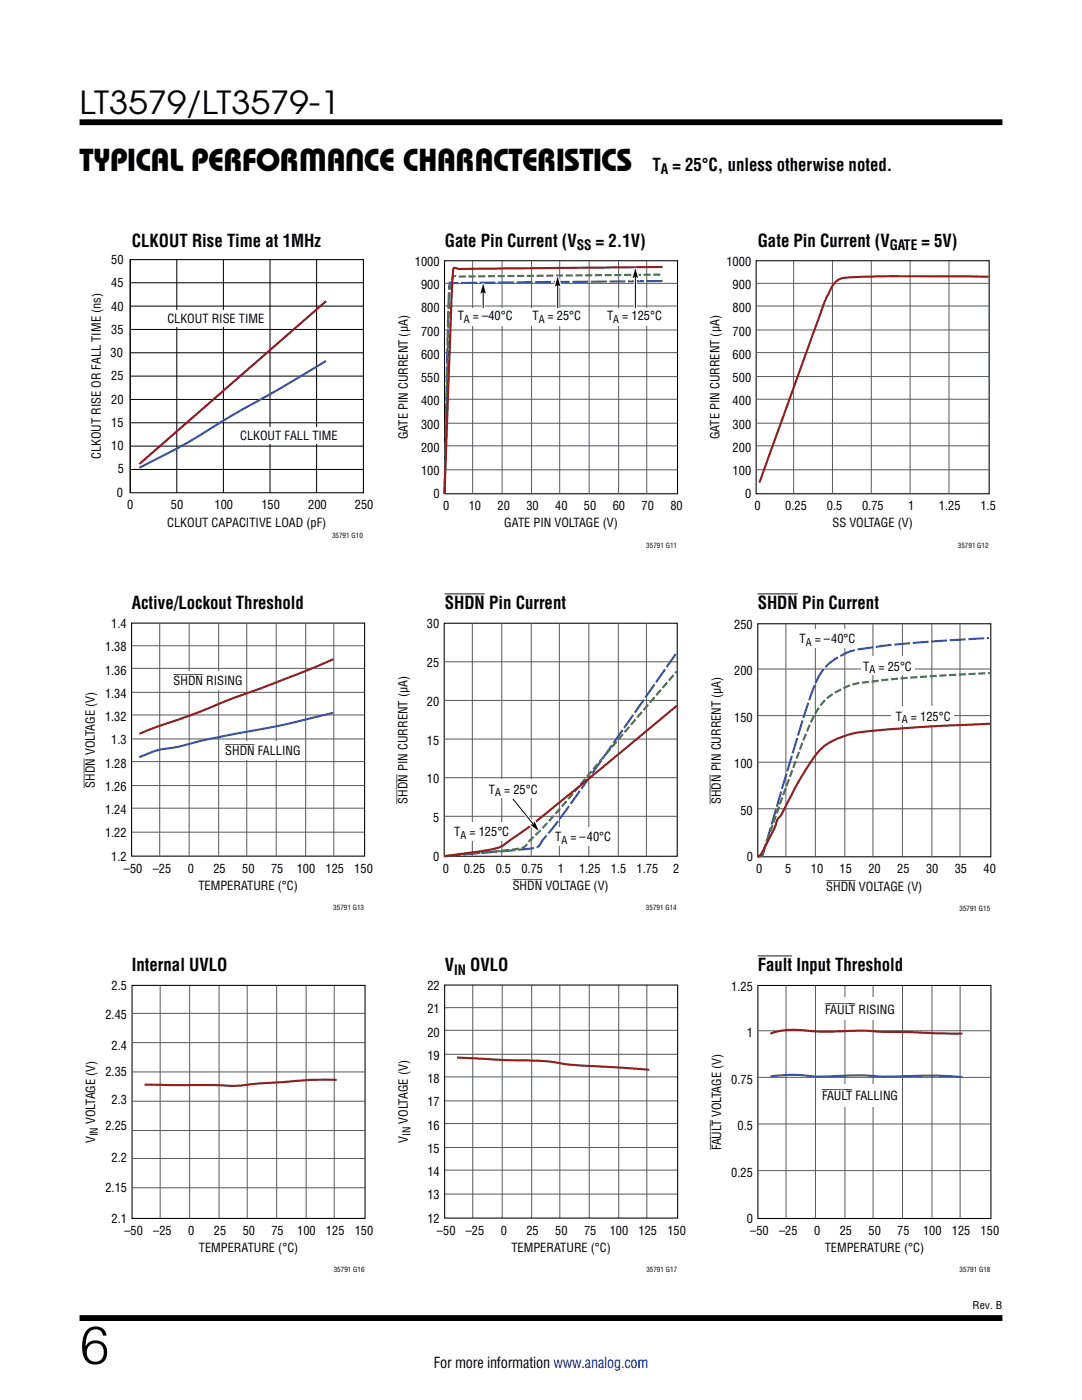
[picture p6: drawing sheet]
<svg xmlns="http://www.w3.org/2000/svg" width="216mm" height="279mm" viewBox="0 0 216 279" stroke-linecap="round" stroke-linejoin="round" font-family="sans-serif">
<path d="M15.9 24.4h184.1M15.9 263h184.1" fill="none" stroke="#000" stroke-width="1.2" stroke-linecap="butt"/>
<g fill="none" stroke="#000" stroke-width=".2">
<path d="M26 51.8v46.6M26 56.4h46.5M35.3 51.9v46.5M44.6 51.8v46.5M53.9 51.9v46.5M63.2 51.9v46.5M26 61.1h46.5M26 65.7h46.5M26 70.4h46.5M26 75.1h46.5M26 79.7h46.5M26 84.4h46.5"/>
<path d="M26 89h46.5M26 93.7h46.5"/>
</g>
<path d="M26 51.8h46.5v46.5h-46.5z" fill="none" stroke="#000" stroke-width=".21"/>
<g fill="#fff">
<path d="M47.3 85.2h20.4v3.3h-20.4z"/>
<path d="M32.8 61.8h20.4v3.3h-20.4z"/>
</g>
<path d="M65.1 60.1l-37.3 32.5" fill="none" stroke="#910028" stroke-width=".42"/>
<path d="M65.1 72l-9.3 5.6a290.2 290.2 0 0 0-18.7 10.9l-9.3 4.8" fill="none" stroke="#3953a4" stroke-width=".42"/>
<path d="M88.7 52h46.5v46.5h-46.5z" fill="none" stroke="#000" stroke-width=".21"/>
<g fill="none" stroke="#58595b" stroke-width=".2">
<path d="M88.7 56.6h46.5M94.3 52v46.6M100.2 52v46.6M106.1 52v46.6M111.7 52v46.6M117.6 52v46.6M123.4 52v46.6M129 52v46.6M88.7 61.1h46.5M88.7 65.9h46.5M88.7 70.4h46.5M88.7 75.2h46.5"/>
<path d="M88.7 79.7h46.5M88.7 84.5h46.5M88.7 89h46.5M88.7 93.8h46.5"/>
</g>
<path d="M88.7 98.6l.7-36.3 .2-5.1 .2-.8 .6 .1 41.8-.4" fill="none" stroke="#3953a4" stroke-width=".42" stroke-dasharray="3.2 .5" stroke-linecap="butt"/>
<path d="M88.7 98.6l.8-34.9a33.4 33.4 0 0 1 .5-7.5l.2-.5a.67 .67 0 0 1 1-.5l41-.4" fill="none" stroke="#37864b" stroke-width=".42" stroke-dasharray="1.4 .5" stroke-linecap="butt"/>
<path d="M132.2 53.3l-37.7 .3a9.7 9.7 0 0 1-3.7-.1h-.2l-.2 .2-.2 4.3-1.5 40.6" fill="none" stroke="#981b1e" stroke-width=".42"/>
<path d="M126.8 55.2v6.5z" fill="#fff"/>
<path d="M126.8 55.2v6.5" fill="none" stroke="#fff" stroke-width=".63" stroke-linecap="butt"/>
<path d="M126.7 53.7h.1l.5 1.8-.5-.3-.6 .3z" fill="#fff"/>
<path d="M126.7 53.7h.1l.5 1.8-.5-.3-.6 .3z" fill="none" stroke="#fff" stroke-width=".53"/>
<path d="M126.8 55.2v6.5" fill="none" stroke="#000" stroke-width=".2"/>
<path d="M126.8 53.5l.5 2-.5-.3-.6 .3z" fill="#000"/>
<path d="M111.3 56.9v6.5z" fill="#fff"/>
<path d="M111.3 56.9v6.5" fill="none" stroke="#fff" stroke-width=".63" stroke-linecap="butt"/>
<path d="M111.2 55.4h.1l.5 1.8-.5-.3-.6 .3z" fill="#fff"/>
<path d="M111.2 55.4h.1l.5 1.8-.5-.3-.6 .3z" fill="none" stroke="#fff" stroke-width=".53"/>
<path d="M111.3 56.9v6.5" fill="none" stroke="#000" stroke-width=".2"/>
<path d="M111.3 55.2l.5 2-.5-.3-.6 .3z" fill="#000"/>
<path d="M96.4 58.3v6.5z" fill="#fff"/>
<path d="M96.4 58.3v6.5" fill="none" stroke="#fff" stroke-width=".63" stroke-linecap="butt"/>
<path d="M96.3 56.8h.2l.4 1.8-.5-.3-.5 .3z" fill="#fff"/>
<path d="M96.3 56.8h.2l.4 1.8-.5-.3-.5 .3z" fill="none" stroke="#fff" stroke-width=".53"/>
<path d="M96.4 58.3v6.5" fill="none" stroke="#000" stroke-width=".2"/>
<path d="M96.4 56.6l.5 2-.5-.3-.5 .3z" fill="#000"/>
<g fill="#fff">
<path d="M91 61.5h11.9v3.5h-11.9z"/>
<path d="M105.6 61.5h11v3.5h-11z"/>
<path d="M120.8 61.5h11.9v3.5h-11.9z"/>
</g>
<path d="M150.9 52h46.5v46.5h-46.5zM26.3 124.4h46.5v46.5h-46.5z" fill="none" stroke="#000" stroke-width=".21"/>
<g fill="none" stroke="#58595b" stroke-width=".2">
<path d="M150.9 56.6h46.5M158.4 52v46.5M166.1 52v46.5M173.9 52v46.5M181.6 52v46.5M189.4 52v46.5M150.9 61.1h46.5M150.9 65.9h46.5M150.9 70.4h46.5M150.9 75.2h46.5M150.9 79.7h46.5M150.9 84.5h46.5"/>
<path d="M150.9 89h46.5M150.9 93.8h46.5M26.3 128.9h46.5M26.3 133.4h46.5M26.3 138.2h46.5M31.9 124.4v46.5M37.7 124.4v46.5M43.6 124.4v46.5M49.2 124.4v46.5M55.1 124.4v46.5M61 124.4v46.5M66.6 124.4v46.5"/>
<path d="M26.3 142.7h46.5M26.3 147.5h46.5M26.3 152h46.5M26.3 156.8h46.5M26.3 161.3h46.5M26.3 166.1h46.5"/>
</g>
<path d="M197.3 55.2a502.6 502.6 0 0 0-28.8 .2 4.2 4.2 0 0 0-3.2 3.3l-1.1 2.4-12.7 35.2M66.5 131.6l-4.9 2-8.1 3.2-7.3 2.7-7.4 3-7.4 2.5-3.6 1.4" fill="none" stroke="#981b1e" stroke-width=".42"/>
<path d="M66.5 142.3l-10.3 2.4-15 2.9a64.4 64.4 0 0 1-9.8 2.1l-3.6 1.4" fill="none" stroke="#3953a4" stroke-width=".42"/>
<g fill="#fff">
<path d="M34 134h14.8v3.7h-14.8z"/>
<path d="M44.9 147.9h14.8v3.7h-14.8z"/>
</g>
<path d="M88.6 124.4h46.5v46.5h-46.5z" fill="none" stroke="#000" stroke-width=".21"/>
<path d="M88.6 132.1h46.5M88.6 139.8h46.5M94.2 124.4v46.5M100.1 124.4v46.5M106 124.4v46.5M111.6 124.4v46.5M117.5 124.4v46.5M123.4 124.4v46.5M129 124.4v46.5M88.6 147.5h46.5M88.6 155.2h46.5M88.6 162.9h46.5" fill="none" stroke="#58595b" stroke-width=".2"/>
<g fill="#fff">
<path d="M89.8 164h12.5v3.7h-12.5z"/>
<path d="M97 155.6h10.8v3.7h-10.8z"/>
<path d="M110 165h12.5v3.7h-12.5z"/>
</g>
<path d="M88.6 170.9l17.3-1.6a2.24 2.24 0 0 0 2.3-1.6 185 185 0 0 0 11.8-15.9l15-21.5" fill="none" stroke="#3953a4" stroke-width=".42" stroke-dasharray="3.2 .5" stroke-linecap="butt"/>
<path d="M88.6 170.9l7.1-.7a60 60 0 0 0 8.8-1.1l1-1.1a192.3 192.3 0 0 0 14.5-16.4l15-17.6" fill="none" stroke="#37864b" stroke-width=".42" stroke-dasharray="1.4 .5" stroke-linecap="butt"/>
<path d="M135 140.9l-22.9 18.8a102.7 102.7 0 0 1-12.5 9.4 83.5 83.5 0 0 1-11 1.8" fill="none" stroke="#981b1e" stroke-width=".42"/>
<path d="M102.3 159.4l4.1 5.1z" fill="#fff" stroke="#fff" stroke-width=".63" stroke-linecap="butt"/>
<path d="M105.8 164.6l.6-.1 .3-.6 .7 1.7-.1 .1z" fill="#fff"/>
<path d="M105.8 164.6l.6-.1 .3-.6 .7 1.7-.1 .1z" fill="none" stroke="#fff" stroke-width=".53"/>
<path d="M102.3 159.4l4.1 5.1" fill="none" stroke="#000" stroke-width=".2"/>
<path d="M105.8 164.6l.6-.1 .3-.6 .8 1.9z" fill="#000"/>
<path d="M151.2 124.5h46.5v46.5h-46.5z" fill="none" stroke="#000" stroke-width=".21"/>
<path d="M151.2 133.5h46.5M156.8 124.5v46.5M162.7 124.5v46.5M168.6 124.5v46.5M174.2 124.5v46.5M180.1 124.5v46.5M185.9 124.5v46.5M191.6 124.5v46.5M151.2 142.8h46.5M151.2 152.1h46.5M151.2 161.4h46.5" fill="none" stroke="#58595b" stroke-width=".2"/>
<g fill="#fff">
<path d="M177.9 141h12.5v3.7h-12.5z"/>
<path d="M171.7 131h10.8v3.7h-10.8z"/>
<path d="M158.8 125.5h12.5v3.7h-12.5z"/>
</g>
<path d="M151.2 171l.3-.1a1.07 1.07 0 0 0 1-1.2l6.5-22.1a109.1 109.1 0 0 1 4-11.9 11.7 11.7 0 0 1 8.7-6.2l5.3-.7 4.8-.5 15.5-1" fill="none" stroke="#3953a4" stroke-width=".42" stroke-dasharray="3.2 .5" stroke-linecap="butt"/>
<path d="M151.2 171l.3-.2a1.19 1.19 0 0 0 .9-1.1l6.1-17.1a80.3 80.3 0 0 1 4.3-10.5 12.8 12.8 0 0 1 9.2-5.9l9.4-.9 16.1-1" fill="none" stroke="#37864b" stroke-width=".42" stroke-dasharray="1.4 .5" stroke-linecap="butt"/>
<path d="M197.6 144.4l-12 .6a179.2 179.2 0 0 0-15.2 1.3 12.9 12.9 0 0 0-8 4.9 116.7 116.7 0 0 0-6.7 11.7 4.1 4.1 0 0 0-1.1 2.3l-2.4 4.8a1.49 1.49 0 0 1-1 1M67.2 215.5a102 102 0 0 0-13 .6l-2.2 .1a36.7 36.7 0 0 1-9.8 .3h-13.4M91.2 211.1l10.1 .5a63 63 0 0 1 13.1 .9l15.2 1M192.1 206.3l-15.2-.3a86.3 86.3 0 0 0-12.4-.1l-3.2-.2a16.4 16.4 0 0 0-7.6 .6" fill="none" stroke="#981b1e" stroke-width=".42"/>
<path d="M26.3 196.7h46.5v46.5h-46.5zM88.7 196.6h46.5v46.5h-46.5zM151.2 196.7h46.5v46.5h-46.5z" fill="none" stroke="#000" stroke-width=".21"/>
<g fill="none" stroke="#58595b" stroke-width=".2">
<path d="M32 196.7v46.5M37.8 196.7v46.5M43.7 196.7v46.5M49.3 196.7v46.5M55.2 196.7v46.5M61.1 196.7v46.5M66.7 196.7v46.5M94.3 196.6v46.5M100.2 196.6v46.5M106.1 196.6v46.5M111.7 196.6v46.5M117.6 196.6v46.5"/>
<path d="M123.5 196.6v46.5M129.1 196.6v46.5M156.8 196.7v46.5M162.7 196.7v46.5M168.6 196.7v46.5M174.2 196.7v46.5M180.1 196.7v46.5M186 196.7v46.5M191.6 196.7v46.5M26.3 202.2h46.5M26.3 208.1h46.5M26.3 213.9h46.5"/>
<path d="M26.3 219.8h46.5M88.7 201.1h46.5M88.7 205.6h46.5M88.7 210.4h46.5M88.7 214.9h46.5M88.7 219.7h46.5M151.2 205.7h46.5M151.2 215h46.5M26.3 225.6h46.5M26.3 231.2h46.5M26.3 237h46.5M88.7 224.2h46.5"/>
<path d="M88.7 229h46.5M88.7 233.5h46.5M88.7 238.3h46.5M151.2 224.3h46.5M151.2 233.6h46.5"/>
</g>
<path d="M153.7 214.8l1.5-.1a34.7 34.7 0 0 1 8 .2l1.3-.1a77.9 77.9 0 0 1 12.4 .1l1.5-.1a101.6 101.6 0 0 1 13.7 .2" fill="none" stroke="#3953a4" stroke-width=".42"/>
<g fill="#fff">
<path d="M163.3 216.4h16.4v4.4h-16.4z"/>
<path d="M163.3 199.1h16.4v4.5h-16.4z"/>
</g>
<text font-size="10.6" x="15.9" y="272.2">6</text>
<g font-size="6.3">
<text x="15.9" y="22.8">LT3579/LT3579-1</text>
<text x="15.9" y="34.1">TYPICAL PERFORMANCE CHARACTERISTICS</text>
</g>
<g font-size="3.5">
<text x="130.2" y="34">T = 25°C, unless otherwise noted.</text>
<text x="26.3" y="49.2">CLKOUT Rise Time at 1MHz</text>
<text x="88.7" y="49.2">Gate Pin Current (V</text>
<text x="118.9" y="49.2">= 2.1V)</text>
<text x="151.2" y="49.2">Gate Pin Current (V</text>
<text x="183.9" y="49.2">= 5V)</text>
<text x="26.3" y="121.5">Active/Lockout Threshold</text>
<text x="88.8" y="121.5">SHDN Pin Current</text>
<text x="151.2" y="121.5">SHDN Pin Current</text>
<text x="26.3" y="193.8">Internal UVLO</text>
<text x="88.8" y="193.8">V</text>
<text x="93.8" y="193.8">OVLO</text>
<text x="151.2" y="193.8">Fault Input Threshold</text>
</g>
<text font-size="3" x="86.6" y="273.1">For more information www.analog.com</text>
<g font-size="2.8">
<text x="131.9" y="34.8">A</text>
<text x="115.1" y="49.9">SS</text>
<text x="177.5" y="49.9">GATE</text>
<text x="90.6" y="194.5">IN</text>
</g>
<g font-size="2.5">
<text x="22.2" y="52.7">50</text>
<text x="82.8" y="53.1">1000</text>
<text x="145" y="53.1">1000</text>
<text x="22.2" y="57.2">45</text>
<text x="84" y="57.7">900</text>
<text x="146.2" y="57.7">900</text>
<text x="22.2" y="62">40</text>
<text x="33.4" y="64.4">CLKOUT RISE TIME</text>
<text x="84" y="62.3">800</text>
<text x="91.3" y="63.9">T</text>
<text x="94.4" y="63.9">= –40°C</text>
<text x="106.2" y="63.9">T</text>
<text x="109.3" y="63.9">= 25°C</text>
<text x="121.1" y="63.9">T</text>
<text x="124.2" y="63.9">= 125°C</text>
<text x="146.2" y="62.3">800</text>
<text x="22" y="71.3">30</text>
<text x="22.2" y="66.7">35</text>
<text x="84" y="71.6">600</text>
<text x="84" y="67">700</text>
<text x="146.2" y="71.6">600</text>
<text x="146.2" y="67">700</text>
<text x="22.2" y="75.9">25</text>
<text x="84" y="76.3">550</text>
<text x="146.2" y="76.3">500</text>
<text x="22.2" y="80.6">20</text>
<text x="84" y="80.9">400</text>
<text x="146.2" y="80.9">400</text>
<text x="22.2" y="85.2">15</text>
<text x="22.2" y="89.9">10</text>
<text x="47.9" y="87.8">CLKOUT FALL TIME</text>
<text x="81.4" y="87.7" transform="rotate(-90 81.4 87.7)">GATE PIN CURRENT (µA)</text>
<text x="84" y="85.5">300</text>
<text x="143.5" y="87.7" transform="rotate(-90 143.5 87.7)">GATE PIN CURRENT (µA)</text>
<text x="146.2" y="85.5">300</text>
<text x="20.2" y="91.7" transform="rotate(-90 20.2 91.7)">CLKOUT RISE OR FALL TIME (ns)</text>
<text x="23.5" y="94.4">5</text>
<text x="84" y="90.2">200</text>
<text x="84" y="94.8">100</text>
<text x="146.2" y="90.2">200</text>
<text x="146.2" y="94.8">100</text>
<text x="23.3" y="99.2">0</text>
<text x="25.4" y="101.6">0</text>
<text x="34.1" y="101.6">50</text>
<text x="42.8" y="101.6">100</text>
<text x="52.2" y="101.6">150</text>
<text x="61.5" y="101.6">200</text>
<text x="70.8" y="101.6">250</text>
<text x="86.5" y="99.4">0</text>
<text x="88.4" y="101.8">0</text>
<text x="93.5" y="101.8">10</text>
<text x="99.3" y="101.8">20</text>
<text x="105" y="101.8">30</text>
<text x="110.8" y="101.8">40</text>
<text x="116.5" y="101.8">50</text>
<text x="122.3" y="101.8">60</text>
<text x="128" y="101.8">70</text>
<text x="133.8" y="101.8">80</text>
<text x="148.7" y="99.4">0</text>
<text x="150.6" y="101.8">0</text>
<text x="156.7" y="101.8">0.25</text>
<text x="165" y="101.8">0.5</text>
<text x="172" y="101.8">0.75</text>
<text x="181.2" y="101.8">1</text>
<text x="187.4" y="101.8">1.25</text>
<text x="195.6" y="101.8">1.5</text>
<text x="33.4" y="105.1">CLKOUT CAPACITIVE LOAD (pF)</text>
<text x="100.6" y="105.3">GATE PIN VOLTAGE (V)</text>
<text x="166.1" y="105.3">SS VOLTAGE (V)</text>
<text x="22.2" y="125.4">1.4</text>
<text x="85.2" y="125.4">30</text>
<text x="146.5" y="125.5">250</text>
<text x="21" y="130">1.38</text>
<text x="159.5" y="128.3">T</text>
<text x="162.6" y="128.3">= –40°C</text>
<text x="21" y="134.7">1.36</text>
<text x="34.6" y="136.8">SHDN RISING</text>
<text x="85.2" y="133.1">25</text>
<text x="146.5" y="134.8">200</text>
<text x="172.2" y="133.9">T</text>
<text x="175.3" y="133.9">= 25°C</text>
<text x="21" y="143.9">1.32</text>
<text x="21" y="139.3">1.34</text>
<text x="85.2" y="140.9">20</text>
<text x="178.7" y="143.9">T</text>
<text x="181.8" y="143.9">= 125°C</text>
<text x="22.2" y="148.6">1.3</text>
<text x="85.2" y="148.6">15</text>
<text x="146.5" y="144.1">150</text>
<text x="21" y="153.2">1.28</text>
<text x="44.9" y="150.7">SHDN FALLING</text>
<text x="146.5" y="153.3">100</text>
<text x="18.9" y="157.2" transform="rotate(-90 18.9 157.2)">SHDN VOLTAGE (V)</text>
<text x="21" y="157.8">1.26</text>
<text x="81.3" y="160.4" transform="rotate(-90 81.3 160.4)">SHDN PIN CURRENT (µA)</text>
<text x="85.2" y="156.3">10</text>
<text x="97.6" y="158.4">T</text>
<text x="100.6" y="158.4">= 25°C</text>
<text x="143.9" y="160.5" transform="rotate(-90 143.9 160.5)">SHDN PIN CURRENT (µA)</text>
<text x="21" y="162.5">1.24</text>
<text x="21" y="167.1">1.22</text>
<text x="86.4" y="164.1">5</text>
<text x="90.7" y="166.9">T</text>
<text x="93.7" y="166.9">= 125°C</text>
<text x="110.8" y="167.9">T</text>
<text x="113.8" y="167.9">= –40°C</text>
<text x="147.8" y="162.6">50</text>
<text x="22.2" y="171.8">1.2</text>
<text x="86.4" y="171.8">0</text>
<text x="149" y="171.9">0</text>
<text x="24.7" y="174.2">–50</text>
<text x="30.5" y="174.2">–25</text>
<text x="37.5" y="174.2">0</text>
<text x="39.6" y="177.6">TEMPERATURE (°C)</text>
<text x="42.6" y="174.2">25</text>
<text x="48.3" y="174.2">50</text>
<text x="54.1" y="174.2">75</text>
<text x="59.2" y="174.2">100</text>
<text x="65" y="174.2">125</text>
<text x="70.7" y="174.2">150</text>
<text x="88.3" y="174.2">0</text>
<text x="92.5" y="174.2">0.25</text>
<text x="98.9" y="174.2">0.5</text>
<text x="102.3" y="177.6">SHDN VOLTAGE (V)</text>
<text x="104" y="174.2">0.75</text>
<text x="111.3" y="174.2">1</text>
<text x="115.5" y="174.2">1.25</text>
<text x="121.9" y="174.2">1.5</text>
<text x="127" y="174.2">1.75</text>
<text x="134.3" y="174.2">2</text>
<text x="150.9" y="174.3">0</text>
<text x="156.7" y="174.3">5</text>
<text x="161.8" y="174.3">10</text>
<text x="164.9" y="177.7">SHDN VOLTAGE (V)</text>
<text x="167.5" y="174.3">15</text>
<text x="173.3" y="174.3">20</text>
<text x="179" y="174.3">25</text>
<text x="184.8" y="174.3">30</text>
<text x="190.5" y="174.3">35</text>
<text x="196.3" y="174.3">40</text>
<text x="22.3" y="197.7">2.5</text>
<text x="85.3" y="197.6">22</text>
<text x="145.9" y="197.7">1.25</text>
<text x="21" y="203.4">2.45</text>
<text x="85.3" y="202.2">21</text>
<text x="164.7" y="202.3">FAULT RISING</text>
<text x="22.3" y="209.5">2.4</text>
<text x="85.3" y="206.9">20</text>
<text x="149" y="207">1</text>
<text x="21" y="214.8">2.35</text>
<text x="85.3" y="211.5">19</text>
<text x="22.3" y="220.3">2.3</text>
<text x="85.3" y="220.8">17</text>
<text x="85.3" y="216.2">18</text>
<text x="145.9" y="216.3">0.75</text>
<text x="164" y="219.6">FAULT FALLING</text>
<text x="19" y="224.3" transform="rotate(-90 19 224.3)">VOLTAGE (V)</text>
<text x="21" y="225.5">2.25</text>
<text x="81.4" y="224.2" transform="rotate(-90 81.4 224.2)">VOLTAGE (V)</text>
<text x="85.3" y="225.4">16</text>
<text x="147.2" y="225.5">0.5</text>
<text x="19" y="228.2" transform="rotate(-90 19 228.2)">V</text>
<text x="22.3" y="231.8">2.2</text>
<text x="81.4" y="228.1" transform="rotate(-90 81.4 228.1)">V</text>
<text x="85.3" y="230.1">15</text>
<text x="143.9" y="229.6" transform="rotate(-90 143.9 229.6)">FAULT VOLTAGE (V)</text>
<text x="21" y="237.8">2.15</text>
<text x="85.3" y="239.4">13</text>
<text x="85.3" y="234.7">14</text>
<text x="145.9" y="234.8">0.25</text>
<text x="22.3" y="244.1">2.1</text>
<text x="85.3" y="244">12</text>
<text x="149" y="244.1">0</text>
<text x="24.8" y="246.5">–50</text>
<text x="30.6" y="246.5">–25</text>
<text x="37.5" y="246.5">0</text>
<text x="39.7" y="249.9">TEMPERATURE (°C)</text>
<text x="42.7" y="246.5">25</text>
<text x="48.4" y="246.5">50</text>
<text x="54.2" y="246.5">75</text>
<text x="59.3" y="246.5">100</text>
<text x="65" y="246.5">125</text>
<text x="70.8" y="246.5">150</text>
<text x="87.2" y="246.4">–50</text>
<text x="92.9" y="246.4">–25</text>
<text x="99.9" y="246.4">0</text>
<text x="102.1" y="249.8">TEMPERATURE (°C)</text>
<text x="105.1" y="246.4">25</text>
<text x="110.8" y="246.4">50</text>
<text x="116.5" y="246.4">75</text>
<text x="121.7" y="246.4">100</text>
<text x="127.4" y="246.4">125</text>
<text x="133.2" y="246.4">150</text>
<text x="149.7" y="246.5">–50</text>
<text x="155.4" y="246.5">–25</text>
<text x="162.4" y="246.5">0</text>
<text x="164.6" y="249.9">TEMPERATURE (°C)</text>
<text x="167.6" y="246.5">25</text>
<text x="173.3" y="246.5">50</text>
<text x="179.1" y="246.5">75</text>
<text x="184.2" y="246.5">100</text>
<text x="189.9" y="246.5">125</text>
<text x="195.7" y="246.5">150</text>
</g>
<g font-size="2.1">
<text x="92.6" y="64.4">A</text>
<text x="107.5" y="64.4">A</text>
<text x="122.4" y="64.4">A</text>
<text x="160.8" y="128.9">A</text>
<text x="173.5" y="134.4">A</text>
<text x="180" y="144.4">A</text>
<text x="98.8" y="158.9">A</text>
<text x="91.9" y="167.4">A</text>
<text x="112" y="168.4">A</text>
<text x="19.5" y="226.8" transform="rotate(-90 19.5 226.8)">IN</text>
<text x="81.9" y="226.7" transform="rotate(-90 81.9 226.7)">IN</text>
<text x="194.1" y="261.2">Rev. B</text>
</g>
<g font-size="1.4">
<text x="66.3" y="107.3">35791 G10</text>
<text x="129" y="109.3">35791 G11</text>
<text x="191.1" y="109.3">35791 G12</text>
<text x="66.5" y="181.6">35791 G13</text>
<text x="128.9" y="181.6">35791 G14</text>
<text x="191.5" y="181.7">35791 G15</text>
<text x="66.6" y="253.9">35791 G16</text>
<text x="129" y="253.8">35791 G17</text>
<text x="191.5" y="253.9">35791 G18</text>
</g>
</svg>
